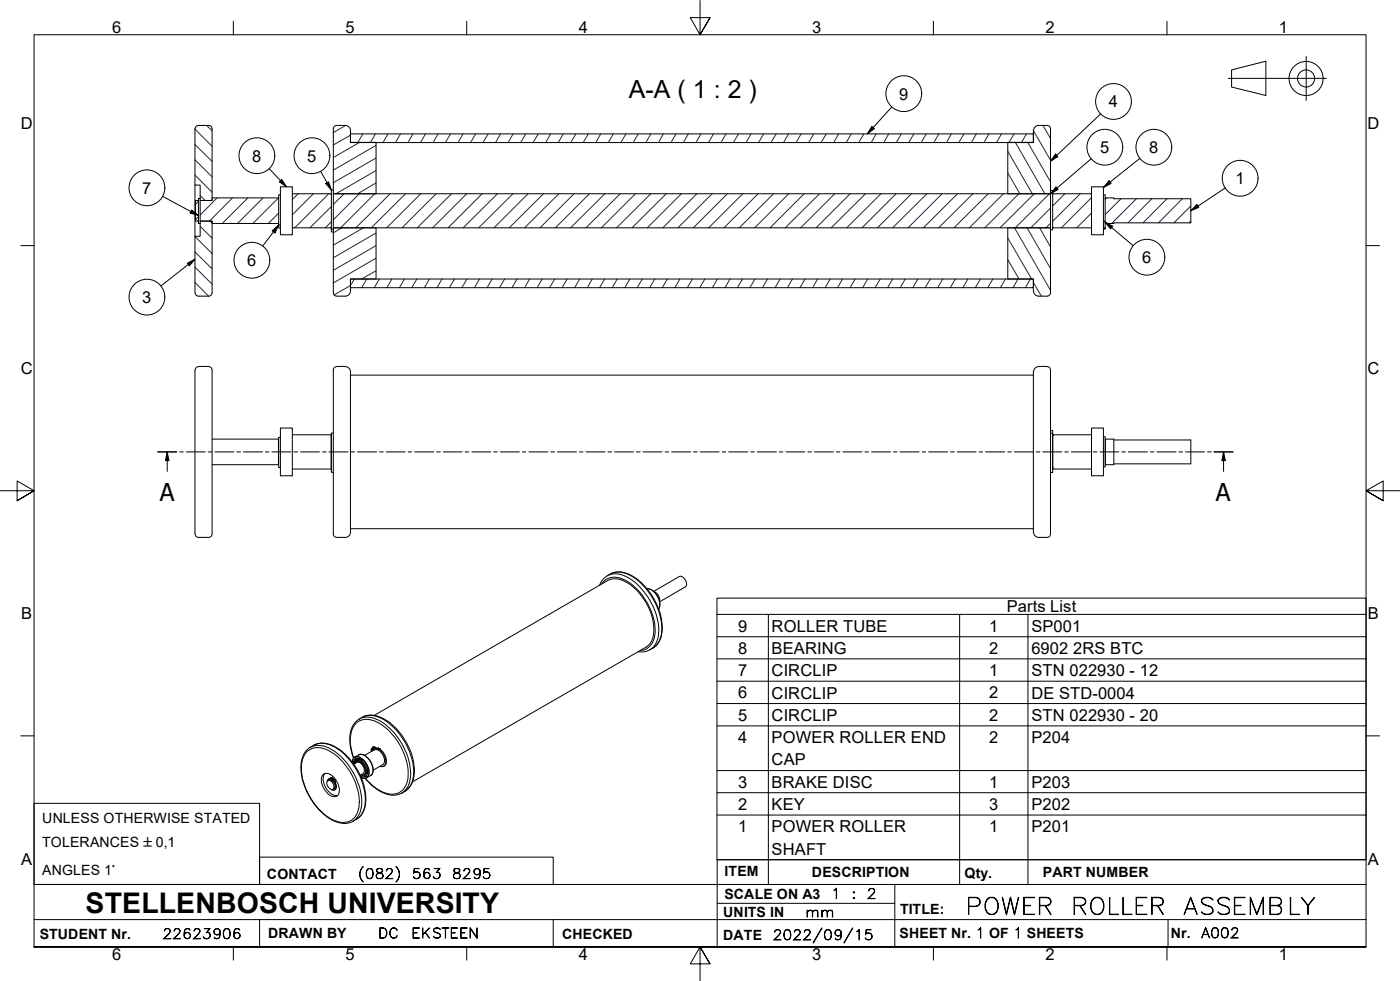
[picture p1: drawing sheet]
<svg xmlns="http://www.w3.org/2000/svg" width="410mm" height="287mm" viewBox="0 0 410 287" stroke-linecap="round" stroke-linejoin="round" font-family="sans-serif">
<!-- layer: Hatch -->
<g fill="none" stroke="#1e1e47" stroke-width=".29">
<path d="M57.1 37.8l5 5M60.5 36.7l1.6 1.6M101.2 36.7l-3.6 2.1M102.6 39.6l-5 2.8M106.2 39.2l-1.4 2.5M109.9 39.2l-1.4 2.5M113.6 39.2l-1.5 2.5M117.3 39.2l-1.5 2.5M120.9 39.2l-1.5 2.5M124.6 39.2l-1.5 2.5M128.3 39.2l-1.5 2.5M131.9 39.2l-1.5 2.5"/>
<path d="M135.6 39.2l-1.5 2.5M139.3 39.2l-1.5 2.5M142.9 39.2l-1.5 2.5M146.6 39.2l-1.5 2.5M150.2 39.2l-1.4 2.5M153.9 39.2l-1.4 2.5M157.6 39.2l-1.5 2.5M161.2 39.2l-1.4 2.5M164.9 39.2l-1.5 2.5M168.6 39.2l-1.5 2.5M172.3 39.2l-1.5 2.5M175.9 39.2l-1.5 2.5"/>
<path d="M179.6 39.2l-1.5 2.5M183.3 39.2l-1.5 2.5M186.9 39.2l-1.5 2.5M190.6 39.2l-1.5 2.5M194.2 39.2l-1.4 2.5M197.9 39.2l-1.4 2.5M201.5 39.2l-1.4 2.5M205.2 39.2l-1.4 2.5M208.9 39.2l-1.4 2.5M212.6 39.2l-1.5 2.5M216.2 39.2l-1.4 2.5M219.9 39.2l-1.5 2.5"/>
<path d="M223.6 39.2l-1.5 2.5M227.3 39.2l-1.6 2.5M230.9 39.2l-1.5 2.5M234.6 39.2l-1.5 2.5M238.3 39.2l-1.5 2.5M241.9 39.2l-1.5 2.5M245.6 39.2l-1.5 2.5M249.2 39.2l-1.4 2.5M252.9 39.2l-1.4 2.5M256.5 39.2l-1.4 2.5M260.2 39.2l-1.4 2.5M263.9 39.2l-1.5 2.5"/>
<path d="M267.6 39.2l-1.5 2.5M271.2 39.2l-1.5 2.5M274.9 39.2l-1.5 2.5M278.6 39.2l-1.5 2.5M282.3 39.2l-1.6 2.5M285.9 39.2l-1.5 2.5M289.6 39.2l-1.5 2.5M293.2 39.2l-1.4 2.5M296.9 39.2l-1.5 2.5M300.5 39.2l-1.4 2.5M302.6 38.2l5 8.7M305.4 36.7l2.2 3.8"/>
<path d="M57.1 51.3l5 5M57.1 46.8l5 5M57.1 42.3l5 5M58.1 58.9l-.9 .9M58.6 57.2l1.5 1.5M63.6 57.9l-5 5M68.1 57.9l-6.8 6.8M72.6 57.9l-7.5 7.5M77 57.9l-7.5 7.5M81.5 57.9l-7.5 7.5M87.3 56.7l-1.7 1.7M91.8 56.7l-6.2 6.2"/>
<path d="M96.3 56.7l-10 10M100.8 56.7l-3.2 3.1M105.2 56.7l-7.6 7.6M105.3 41.7l-7.7 4.4M109.7 56.7l-9.9 10M110.1 53.5l-5.4 3.2M110.1 49.9l-11.7 6.8M110.1 46.2l-12.5 7.3M110.1 42.6l-12.5 7.2M114.2 56.7l-10 10M118.7 56.7l-10 10M123.2 56.7l-10 10"/>
<path d="M127.7 56.7l-10 10M132.2 56.7l-10 10M136.7 56.7l-10 10M141.2 56.7l-10 10M145.7 56.7l-10.1 10M150.2 56.7l-10.1 10M154.6 56.7l-9.9 10M159.1 56.7l-10 10M163.6 56.7l-10 10M168.1 56.7l-10 10M172.6 56.7l-10 10M177.1 56.7l-10 10"/>
<path d="M181.6 56.7l-10 10M186.1 56.7l-10 10M190.6 56.7l-10.1 10M195.1 56.7l-10.1 10M199.5 56.7l-10 10M204 56.7l-9.9 10M208.5 56.7l-10 10M213 56.7l-10 10M217.5 56.7l-10 10M222 56.7l-10 10M226.5 56.7l-10 10M230.9 56.7l-9.9 10"/>
<path d="M235.5 56.7l-10 10M240 56.7l-10.1 10M244.4 56.7l-10 10M248.9 56.7l-9.9 10M253.4 56.7l-10 10M257.9 56.7l-10 10M262.4 56.7l-10 10M266.9 56.7l-10 10M271.4 56.7l-10 10M275.8 56.7l-9.9 10M280.4 56.7l-10 10M284.9 56.7l-10.1 10"/>
<path d="M289.4 56.7l-10.1 10M293.8 56.7l-10 10M295.1 50.6l3.5 6.1M295.1 44.3l7.2 12.4M297.3 41.7l8.6 15M298.3 56.7l-9.9 10M300.9 41.7l6.7 11.5M302.8 56.7l-10 10M307.3 56.7l-10 10M311.8 56.7l-3.6 3.6M316.3 56.7l-8.1 8.1M319.6 57.9l-8.8 8.8"/>
<path d="M324 57.9l-.4 .5M328.2 58.2l-4.6 4.6M332.7 58.2l-7.2 7.2M337.2 58.2l-6.9 7M341.7 58.2l-7 7M346.2 58.2l-7 7M57.1 78.2l5 5M57.1 73.7l5 5M57.1 69.2l5 5M58.1 63.5l-.9 .8M58.6 66.2l3.5 3.5M61.5 64.7l.6 .5"/>
<path d="M81.6 62.4l-3.1 3M97 64.9l-1.8 1.8M97 60.5l-6.3 6.2M100.1 66.7l-2.5 1.4M106.4 66.7l-8.8 5.1M110.1 79.3l-4.2 2.4M110.1 75.6l-12.5 7.2M110.1 71.9l-12.5 7.2M110.1 68.2l-12.5 7.3M295.1 76l3.3 5.7M295.1 69.7l7 12M297.1 66.7l10.5 18.3"/>
<path d="M300.7 66.7l6.9 11.9M304.4 66.7l3.2 5.6M307.6 65.4l-1.3 1.3M307.6 60.9l-5.8 5.8M319.6 62.4l-4.3 4.3M348.7 64.7l-.5 .5M348.7 60.3l-5 4.9M57.1 82.7l4 4M102.6 83.6l-4.7 2.7M103.8 81.7l-1.2 1.9M107.4 81.7l-1.5 2.5M111.1 81.7l-1.5 2.5"/>
<path d="M114.7 81.7l-1.4 2.5M118.4 81.7l-1.4 2.5M122 81.7l-1.4 2.5M125.7 81.7l-1.4 2.5M129.4 81.7l-1.4 2.5M133.1 81.7l-1.5 2.5M136.7 81.7l-1.4 2.5M140.4 81.7l-1.5 2.5M144.1 81.7l-1.5 2.5M147.8 81.7l-1.6 2.5M151.4 81.7l-1.5 2.5M155.1 81.7l-1.5 2.5"/>
<path d="M158.7 81.7l-1.4 2.5M162.4 81.7l-1.5 2.5M166.1 81.7l-1.5 2.5M169.7 81.7l-1.4 2.5M173.4 81.7l-1.4 2.5M177 81.7l-1.4 2.5M180.7 81.7l-1.4 2.5M184.4 81.7l-1.5 2.5M188.1 81.7l-1.5 2.5M191.7 81.7l-1.5 2.5M195.4 81.7l-1.5 2.5M199.1 81.7l-1.5 2.5"/>
<path d="M202.8 81.7l-1.6 2.5M206.4 81.7l-1.5 2.5M210.1 81.7l-1.5 2.5M213.7 81.7l-1.4 2.5M217.4 81.7l-1.5 2.5M221 81.7l-1.4 2.5M224.7 81.7l-1.4 2.5M228.4 81.7l-1.5 2.5M232 81.7l-1.4 2.5M235.7 81.7l-1.4 2.5M239.4 81.7l-1.5 2.5M243.1 81.7l-1.5 2.5"/>
<path d="M246.7 81.7l-1.5 2.5M250.4 81.7l-1.5 2.5M254.1 81.7l-1.5 2.5M257.7 81.7l-1.5 2.5M261.4 81.7l-1.5 2.5M265 81.7l-1.4 2.5M268.7 81.7l-1.4 2.5M272.4 81.7l-1.5 2.5M276 81.7l-1.4 2.5M279.7 81.7l-1.4 2.5M283.4 81.7l-1.5 2.5M287.1 81.7l-1.5 2.5"/>
<path d="M290.7 81.7l-1.5 2.5M294.4 81.7l-1.5 2.5M298.1 81.7l-1.5 2.5M301.7 81.7l-1.5 2.5M302.6 82.7l2.3 4"/>
</g>
<!-- layer: Visible Edges(ISO) -->
<g fill="none" stroke="#000" stroke-width=".29">
<path d="M57.1 37.7v16.5h1.5v3.9M57.2 37.7a.98 .98 0 0 1 .9-1h3a.99 .99 0 0 1 1 1v21h-3.5h3.5v-.8h19.4l.1 .3M102.6 39.2h200v2.5h-200zM302.6 38.2v3.5h-7.5v15h12.5h-210M304.1 36.7h2.5M304.1 36.7a1.49 1.49 0 0 0-1.5 1.5M306.6 36.7a.98 .98 0 0 1 1 1v18.1M57.1 54.2v15M58.1 58.9l-.1-.2h-.8v6h.8l.1-.2M58.6 58.1h-.5v7.3h.5M58.6 58.1v7.3M82.1 57h-.5v9.8h.5"/>
<path d="M82.1 54.9v13.6M82.2 54.7h3.3M82.3 54.7l-.2 .1M85.4 54.7l.2 .1M85.6 56.7h11.4v.3M85.6 54.9v13.6M97.6 55.6h-.6v11.5h.6M110.1 56.7v-15h-7.5v-3.5a1.49 1.49 0 0 0-1.5-1.5h-2.5a.99 .99 0 0 0-1 1v48M307.6 55.8h.6v11.5h-.6zM319.6 56.7h-11.4v.3M319.6 54.9v13.6M319.8 54.7l-.2 .1"/>
<path d="M319.8 54.7h3.1l.2 .1M323.1 54.9v13.6M323.1 57h.5v7.7M323.6 58.2l.1-.3h2.4v.3h22.6v7h-22.6v.2h-2.4l-.1-.2M58.6 65.4v3.8h-1.5v16.5M81.6 65.2l-.1 .2h-19.4v-.7h-3.5h3.5v21M81.6 65.9h.5M82.1 68.6l.2 .1M82.2 68.7h3.3M85.6 68.6l-.2 .1M97 67.1v.8h.6M97 66.4v.3h-11.4"/>
<path d="M295.1 66.7v15h7.5v3.5M307.6 66.7h-210h12.5v15h-7.5v3.5M307.6 67.3v18.4M308.2 66.4v.3h11.4M319.6 68.6l.2 .1M323.1 68.6l-.2 .1h-3.1M323.1 67l.5-.1zM323.1 64.7h.5v2.3M323.1 66.8h.5M57.2 85.7a.98 .98 0 0 0 .9 1h3a.99 .99 0 0 0 1-1M102.6 81.7h200v2.5h-200zM102.6 85.2a1.49 1.49 0 0 1-1.5 1.5h-2.5a.98 .98 0 0 1-1-1"/>
<path d="M302.6 85.2a1.49 1.49 0 0 0 1.5 1.5M304.1 86.7h2.5M307.6 85.7a.98 .98 0 0 1-1 1M57.1 108.3v48M58.1 107.3h3M58.1 107.3a.98 .98 0 0 0-.9 1M61.1 107.3a.98 .98 0 0 1 1 1M62.1 108.3v48a.99 .99 0 0 1-1 1h-3a.98 .98 0 0 1-.9-1M97.6 108.3v48a.98 .98 0 0 0 1 1h2.5a1.49 1.49 0 0 0 1.5-1.5M98.6 107.3a.98 .98 0 0 0-1 1M98.6 107.3h2.5M101.1 107.3a1.49 1.49 0 0 1 1.5 1.5"/>
<path d="M102.6 109.8h200M102.6 108.8v47M302.6 108.8v47M304.1 107.3h2.5M304.1 107.3a1.49 1.49 0 0 0-1.5 1.5M306.6 107.3a.98 .98 0 0 1 1 1M307.6 108.3v48a.98 .98 0 0 1-1 1M62.1 128.5h19.4v7.5h-19.4M81.5 128.8h.1M81.5 135.8h.1M82.1 125.4v13.8l.2 .1M82.1 128h-.5v8.9h.5"/>
<path d="M82.2 125.3h3.3M82.2 139.3h3.3M82.3 125.3l-.2 .2M85.4 125.3l.2 .2M85.6 125.4v13.8l-.2 .1M85.6 127.3h11.4v10h-11.4M97 127.5h.1M97 137h.1M97.6 126.8h-.6v11.5h.6M307.6 126.1h.6v12.2h-.6M307.6 126.8h.6M308.2 127.5h.1"/>
<path d="M308.2 137h.1M319.6 125.4v13.8l.2 .1M319.6 127.3h-11.4v10h11.4M319.8 125.3l-.2 .2M319.8 125.3h3.1l.2 .2M323.1 125.4v13.8l-.2 .1h-3.1M323.1 127.8h.5v8.9h-.5M323.6 128.8h.1M323.6 135.8h.1M323.7 128.5h2.4v7.5h-2.4zM326.1 128.8h22.6v7h-22.6M102.6 154.8h200"/>
<path d="M302.6 155.8a1.49 1.49 0 0 0 1.5 1.5M304.1 157.3h2.5M175.6 171.3a6.4 6.4 0 0 1 10-2.4 18.6 18.6 0 0 1 8.2 16.3 6.1 6.1 0 0 1-7 5.6M189.4 172.4a4.6 4.6 0 0 1 3.8 4.7l-.4 1.2M191.4 173.1l7.5-4.4a2.03 2.03 0 0 1 1.8 3.1l-7.5 4.4M191.5 173.2a2.63 2.63 0 0 1 1.6 2.8M89.7 219.7l1.1-.9a5.9 5.9 0 0 1 3.8-1.3 13.3 13.3 0 0 1 9.3 6.7 16.1 16.1 0 0 1 2.8 12.5 4.9 4.9 0 0 1-2.3 3.1l-1.1 .6a7.3 7.3 0 0 1-7.7-1.4 18.4 18.4 0 0 1-7.3-16.2 6.3 6.3 0 0 1 1.4-3.1zM108.8 219.1l.5 .6M109 219.5l.1 .2M109 218.8l.2-.1-.2 .1 .5 .7-.5-.5-.4 .4 .2 .6M109.2 219.7l-.4-.3 .2 .5M109.2 218.7l.6-.1 .4 .4-.2 .2z"/>
<path d="M109.3 219h.3v.3zM109.5 218.9l.2 .3M109.5 209.4l68.4-39.5a5.8 5.8 0 0 1 6 .8 16.8 16.8 0 0 1 7.4 15.6l-.8 1.9-1.3 1.2-68.4 39.5M110 219.2a3.7 3.7 0 0 1 2.7 4.7l-.4 .5-1-.1M110.2 219a3.8 3.8 0 0 1 2.6 5l-.4 .3M110.7 219.1v-.2l.7 .4v.2M94.6 226.8a2.19 2.19 0 0 1 3 .5 4.6 4.6 0 0 1 1.2 5.6 2.64 2.64 0 0 1-3.5-1.4 4.1 4.1 0 0 1-.7-4.7zM95.1 226.4a4.7 4.7 0 0 0 1.7 5.9l1.3 .6h.8M95.9 228.6a1.53 1.53 0 0 1 1.9 1.5 .78 .78 0 0 1-.4 1 .78 .78 0 0 1-1.1-.5l-.5-1zM96 228.5a1.51 1.51 0 0 1 1.6 .2 1.51 1.51 0 0 1 .5 1.6l-.1 .5-.5 .3M96.6 227.9l-.5 .2M96.6 227.9l-.7 .3-.1 .5"/>
<path d="M96.7 227.7l.5-.1 .3 .2-.2 .6M96.8 227.9h.3v.3zM97 227.9l.2 .1M97.3 227.9l-.1 .5M97.3 228.4l-.1 .1M97.3 228.4l.2 .2M97.5 228a1.17 1.17 0 0 1 .5 1.2h.2M97.5 227.8l-.7-.1-.2 .2M97.5 228.7l.3-.7 .4 .7v.5M97.7 228.5l.2 .4zM97.8 228.5l.1 .2M98 229.2a1.29 1.29 0 0 1-.3 2.1l-.7-.2"/>
<path d="M98.2 229.2a1.4 1.4 0 0 1-.2 2M103.1 223.1l.3-1.1 1.6-1a2.58 2.58 0 0 1 3.1 1.4 3.9 3.9 0 0 1 .7 4.4l-1.4 .9a1.65 1.65 0 0 1-1.7-.1M103.4 223.5a1.32 1.32 0 0 1 .7-1.4 1.32 1.32 0 0 1 1.6 .2 3.6 3.6 0 0 1 1.5 4.9l-.9 .2-.8-.3M103.5 221.9a11.9 11.9 0 0 1-.1-9.6 6.4 6.4 0 0 1 9.2-1.7 18.4 18.4 0 0 1 8.6 16.5 6.4 6.4 0 0 1-10.2 4.4l-2.2-1.6-1.9-2M103.6 223.7l.9-.5a2.19 2.19 0 0 1 1.8 3.3l-.8 .4M103.7 222.8l.4 .5M103.9 222.7l-.3 .3 .1 .6M103.9 223.2l.1 .2-.2-.2-.1 .1 .2 .2M103.9 222.6v.2M103.9 222.7l.4 .6M103.9 223.2v.1M104.1 222.9h.1"/>
<path d="M104.1 222.5l.4-.1 .4 .4M104.2 222.6l.2 .4zM104.2 222.1l.1 .3M104.3 222l-.4 .6M104.3 222h.1M104.3 222.6l.2 .3M104.6 222.5a3 3 0 0 1 2.3 4.1l-.5 .3M104.7 222.9a2.84 2.84 0 0 1 2 3.7l-.4 .3-.6-.1M104.9 222.8l-.2 .1-.2-.3-.5-.1-.1 .1 .4 .6M104.9 222.8a2.84 2.84 0 0 1 2 3.7l-.3 .3M105.2 222.1l-.1 .2M105.2 222.1h.1"/>
<path d="M105.4 222.2l.2 .2M105.5 222.4l.7 .3M105.5 222.4l-.9 .1M105.5 222.4h.1M105.8 222.5h.1M105.8 226.8l1.3 .4M106.7 221.1l2.9-1.6a3.1 3.1 0 0 1 3 3.5l-.5 .9-2.8 1.5M107.1 227.2h.1M107.3 227.2h-.2M107.4 226.3l.2 .2M107.5 226h.1M107.5 226.1l.1 .3"/>
<path d="M107.6 225.1l-.2 1.2-.7 .5 .3 .4M107.6 226.3h-.2M107.7 225.7l-.1 .1"/>
</g>
<!-- layer: Visible Tangent Edges(ISO) -->
<g fill="none" stroke="#000" stroke-width=".29">
<path d="M176.2 170.9a4.8 4.8 0 0 1 6.7-1.2 17.5 17.5 0 0 1 8.8 16.3 4.6 4.6 0 0 1-4.2 4.4M177.8 168.5a6.8 6.8 0 0 1 7 1.1 19.6 19.6 0 0 1 8 15.8 5.7 5.7 0 0 1-2.5 4.8M178.7 168a6.8 6.8 0 0 1 7 1.1 19.6 19.6 0 0 1 8 15.8 5.7 5.7 0 0 1-2.5 4.8M189.4 172.4a4.5 4.5 0 0 1 3.4 5.9M90.8 218.8a6.8 6.8 0 0 1 7.1 1.1 19.4 19.4 0 0 1 8 15.6 6 6 0 0 1-2.6 4.9M91.9 218.1a6.7 6.7 0 0 1 7 1.2 19.4 19.4 0 0 1 8 15.7 5.7 5.7 0 0 1-2.5 4.8M105.2 210.5a7.1 7.1 0 0 1 7.8 1.7 19.4 19.4 0 0 1 7.2 15.1 5.7 5.7 0 0 1-2.5 4.9M106 210a7 7 0 0 1 7.8 1.7 19.2 19.2 0 0 1 7.3 15.1 6.2 6.2 0 0 1-2.5 4.9M109.4 218.6l-.2 .1M110.1 219l-.2 .1M89.7 220.2a5.2 5.2 0 0 1 6.4-.5 18.1 18.1 0 0 1 9 16.7 4.8 4.8 0 0 1-7.4 3.7 18.2 18.2 0 0 1-9.4-16.5l.3-1.5zM97.3 227.7l-.2 .1"/>
<path d="M98 228.3l-.1 .1M98.2 229.1h-.1M103.1 223.1a1.45 1.45 0 0 1 .9-1.5 1.45 1.45 0 0 1 1.6 .3 4.7 4.7 0 0 1 2.1 5.3l-.8 .6-1.2-.2M103.6 221.9a10.9 10.9 0 0 1 0-9.4 4.7 4.7 0 0 1 6.1-1.5 18 18 0 0 1 9.7 17 4.8 4.8 0 0 1-7.2 3.9l-3-1.9-2.2-2.1M103.9 221.6a2.48 2.48 0 0 1 3 1.4 3.7 3.7 0 0 1 .7 4.5l-.2 .2M104.8 222.6l-.2 .2M105 221a2.6 2.6 0 0 1 3 1.3 4.1 4.1 0 0 1 .8 4.5l-.3 .2"/>
</g>
<!-- layer: Section View Lines(ISO) -->
<g fill="none" stroke="#000" stroke-width=".29">
<path d="M46.2 132.3h5.6M49 132.3l.5 2.5h-1zM49 132.3v5.7M52.6 132.3h1.1M54.5 132.3h5.6M61 132.3h1M62.9 132.3h5.6M69.3 132.3h1.1M71.2 132.3h5.6M77.7 132.3h1M79.6 132.3h5.6M86 132.3h1.1"/>
<path d="M88 132.3h5.5M94.4 132.3h1.1M96.3 132.3h5.6M102.8 132.3h1M104.7 132.3h5.6M111.1 132.3h1.1M113.1 132.3h5.5M119.5 132.3h1M121.4 132.3h5.6M127.9 132.3h1M129.8 132.3h5.5M136.2 132.3h1.1"/>
<path d="M138.2 132.3h5.5M144.6 132.3h1M146.5 132.3h5.6M153 132.3h1M154.9 132.3h5.5M161.3 132.3h1.1M163.2 132.3h5.6M169.7 132.3h1M171.6 132.3h5.6M178 132.3h1.1M180 132.3h5.5M186.4 132.3h1.1"/>
<path d="M188.3 132.3h5.6M194.8 132.3h1M196.7 132.3h5.5M203.1 132.3h1.1M205 132.3h5.6M211.5 132.3h1M213.4 132.3h5.5M219.8 132.3h1.1M221.7 132.3h5.6M228.2 132.3h1M230.1 132.3h5.5M236.5 132.3h1.1"/>
<path d="M238.4 132.3h5.6M244.9 132.3h1M246.8 132.3h5.6M253.2 132.3h1.1M255.2 132.3h5.5M261.6 132.3h1M263.5 132.3h5.6M270 132.3h1M271.9 132.3h5.5M278.3 132.3h1.1M280.3 132.3h5.5M286.7 132.3h1"/>
<path d="M288.6 132.3h5.6M295.1 132.3h1M297 132.3h5.5M303.4 132.3h1.1M305.3 132.3h5.6M311.8 132.3h1M313.7 132.3h5.6M320.1 132.3h1.1M322.1 132.3h5.5M328.5 132.3h1.1M330.4 132.3h5.6M336.9 132.3h1"/>
<path d="M338.8 132.3h5.6M345.2 132.3h1.1M347.2 132.3h5.5M353.6 132.3h1M355.5 132.3h5.6M358.3 132.3l.5 2.5h-1zM358.3 132.3v5.7"/>
</g>
<g fill="#000">
<path d="M49 132.3l.5 2.5h-1z" fill-rule="evenodd"/>
<path d="M358.3 132.3l.5 2.5h-1z" fill-rule="evenodd"/>
</g>
<!-- layer: Symbols(ISO) -->
<g fill="none" stroke="#000" stroke-width=".29">
<path d="M255.3 37l.7 .7-2.1 1.5zM261.1 31.3l-7.2 7.9M322.3 33.4l-14.7 13.8M47.6 57.5l10.5 5.6M78.8 49.4l5.1 5.3M81.8 53.2l.7-.7 1.4 2.2zM93.9 50.2l3.1 5.4M95.4 53.7l.8-.5 .8 2.4zM309.1 45.1l.7 .8-2.2 1.3zM309.2 54.8l.6 .6-2.2 1.3zM319.5 46.5l-11.9 10.2M324.7 52.9l.7 .8-2.3 1.2z"/>
<path d="M333.8 46.4l-10.7 8.5M358.8 55l-10.1 6.7M54.9 77l2.2-1.1-1.7 1.9zM56.1 61.5l2 1.6-2.4-.7zM57.1 75.9l-10 7.8M79.7 67.6l1.9-1.7-1.1 2.3zM81.6 65.9l-4.7 6.1M323.6 65l2.2 1.2-.6 .8zM323.6 65l8.2 6.9M348.7 61.7l1.8-1.8 .5 .8zM209.9 179.8v-4.7h190.1v4.7M209.9 179.8v71.9h190.1v-71.9"/>
<path d="M209.9 179.8h190.1M225 179.8v71.9M281 179.8v71.9M301 179.8v71.9M209.9 186.4h190.1M209.9 192.9h190.1M209.9 199.4h190.1M209.9 205.9h190.1M209.9 212.5h190.1M209.9 225.6h190.1M209.9 232h190.1M209.9 238.6h190.1"/>
<circle cx="264.6" cy="27.4" r="5.2"/>
<circle cx="326" cy="29.7" r="5.2"/>
<circle cx="43" cy="55" r="5.2"/>
<circle cx="75.2" cy="45.6" r="5.2"/>
<circle cx="91.3" cy="45.6" r="5.2"/>
<circle cx="323.5" cy="43.1" r="5.2"/>
<circle cx="337.9" cy="43.1" r="5.2"/>
<circle cx="363.1" cy="52.2" r="5.2"/>
<circle cx="73.8" cy="76.2" r="5.2"/>
<circle cx="335.8" cy="75.3" r="5.2"/>
<circle cx="43" cy="87" r="5.2"/>
</g>
<!-- layer: Border_0 -->
<g fill="none" stroke="#000" stroke-width=".29">
<path d="M68.3 6.2v4M136.7 6.2v4M205 .1v10.1l-2.9-5h5.8l-2.9 5 2.9-5M273.3 6.2v4M341.7 6.2v4M6.1 71.9h3.9M400 71.9h3.9M0 143.7h10l-5-2.9v5.8l5-2.9-5 2.9M410 143.7h-10l5-2.9v5.8l-5-2.9 5 2.9M6.1 215.4h3.9M400 215.4h3.9M10 277.2v-267h390v267h-390h390"/>
<path d="M68.3 277.2v3.9M136.7 277.2v3.9M273.3 277.2v3.9M341.7 277.2v3.9M207.9 282.1l-2.9-4.9 2.9 4.9h-5.8l2.9-4.9v10"/>
</g>
<!-- layer: Sketch Geometry(ISO) -->
<g fill="none" stroke="#000" stroke-width=".29">
<path d="M382.5 16.5v12.9M359.7 22.9h28.7M360.6 20.5l10-2.6v10.1l-10-2.5zM10 235.2h66v23.7h-66zM10 258.9h390M76 250.9h86v8h-86zM225 251.7v7.2M262 258.9v18.3M281 251.7v7.2M301 251.7v7.2M400 251.7h-190v25.5M10 277.2h390"/>
<path d="M10 269.2h390M76 269.2v8M162 269.2v8M210 264.4h52M342 269.2v8"/>
<circle cx="382.4" cy="23" r="5"/>
<circle cx="382.4" cy="23" r="2.51"/>
</g>
<!-- layer: Symbols(ISO) -->
<g fill="#000">
<path d="M255.3 37l.7 .7-2.1 1.5z" fill-rule="evenodd"/>
<path d="M81.8 53.2l.7-.7 1.4 2.2z" fill-rule="evenodd"/>
<path d="M95.4 53.7l.8-.5 .8 2.4z" fill-rule="evenodd"/>
<path d="M309.1 45.1l.7 .8-2.2 1.3z" fill-rule="evenodd"/>
<path d="M309.2 54.8l.6 .6-2.2 1.3z" fill-rule="evenodd"/>
<path d="M324.7 52.9l.7 .8-2.3 1.2z" fill-rule="evenodd"/>
<path d="M348.7 61.7l1.8-1.8 .5 .8z" fill-rule="evenodd"/>
<path d="M54.9 77l2.2-1.1-1.7 1.9z" fill-rule="evenodd"/>
<path d="M56.1 61.5l2 1.6-2.4-.7z" fill-rule="evenodd"/>
<path d="M79.7 67.6l1.9-1.7-1.1 2.3z" fill-rule="evenodd"/>
<path d="M323.6 65l2.2 1.2-.6 .8z" fill-rule="evenodd"/>
</g>
<text font-size="8.3" x="25.1" y="267.2">STELLENBOSCH UNIVERSITY</text>
<text font-size="7.3" x="184.1" y="28.7">A-A ( 1 : 2 )</text>
<g font-size="7.2">
<text x="46.8" y="146.8">A</text>
<text x="356" y="146.8">A</text>
</g>
<g font-size="6.7">
<text x="282.6" y="267.7">POWER</text>
<text x="313.6" y="267.7">ROLLER</text>
<text x="346.5" y="267.7">ASSEMBLY</text>
</g>
<g font-size="4.8">
<text x="32.8" y="9.7">6</text>
<text x="101.2" y="9.7">5</text>
<text x="169.5" y="9.7">4</text>
<text x="237.8" y="9.7">3</text>
<text x="306.1" y="9.7">2</text>
<text x="374.5" y="9.7">1</text>
<text x="263.3" y="29.2">9</text>
<text x="324.7" y="31.4">4</text>
<text x="6.1" y="37.8">D</text>
<text x="400.4" y="37.8">D</text>
<text x="73.9" y="47.3">8</text>
<text x="90" y="47.3">5</text>
<text x="322.1" y="44.8">5</text>
<text x="336.5" y="44.8">8</text>
<text x="361.8" y="53.9">1</text>
<text x="41.7" y="56.7">7</text>
<text x="72.4" y="77.9">6</text>
<text x="334.5" y="77">6</text>
<text x="41.7" y="88.7">3</text>
<text x="6.1" y="109.6">C</text>
<text x="400.4" y="109.6">C</text>
<text x="294.8" y="179.2">Parts List</text>
<text x="6.2" y="181.3">B</text>
<text x="216.1" y="184.9">9</text>
<text x="225.9" y="184.9">ROLLER TUBE</text>
<text x="289.6" y="184.9">1</text>
<text x="302" y="184.9">SP001</text>
<text x="400.5" y="181.3">B</text>
<text x="216.1" y="191.4">8</text>
<text x="225.9" y="191.4">BEARING</text>
<text x="289.6" y="191.4">2</text>
<text x="302" y="191.4">6902</text>
<text x="314.2" y="191.4">2RS BTC</text>
<text x="216.1" y="197.9">7</text>
<text x="225.9" y="197.9">CIRCLIP</text>
<text x="289.6" y="197.9">1</text>
<text x="302" y="197.9">STN 022930 - 12</text>
<text x="216.1" y="204.4">6</text>
<text x="225.9" y="204.5">CIRCLIP</text>
<text x="289.6" y="204.4">2</text>
<text x="302" y="204.5">DE STD-0004</text>
<text x="216.1" y="211">5</text>
<text x="225.9" y="211">CIRCLIP</text>
<text x="289.6" y="211">2</text>
<text x="302" y="211">STN 022930 - 20</text>
<text x="216.1" y="217.5">4</text>
<text x="225.9" y="217.5">POWER ROLLER END</text>
<text x="289.6" y="217.5">2</text>
<text x="302" y="217.5">P204</text>
<text x="225.9" y="224">CAP</text>
<text x="216.1" y="230.6">3</text>
<text x="225.9" y="230.6">BRAKE DISC</text>
<text x="289.6" y="230.6">1</text>
<text x="302" y="230.6">P203</text>
<text x="216.1" y="237.1">2</text>
<text x="225.9" y="237.1">KEY</text>
<text x="289.6" y="237.1">3</text>
<text x="302" y="237.1">P202</text>
<text x="216.1" y="243.6">1</text>
<text x="225.9" y="243.7">POWER ROLLER</text>
<text x="289.6" y="243.6">1</text>
<text x="302" y="243.6">P201</text>
<text x="225.9" y="250.2">SHAFT</text>
<text x="6.2" y="253.1">A</text>
<text x="400.5" y="253.1">A</text>
<text x="32.8" y="281.1">6</text>
<text x="101.2" y="281.1">5</text>
<text x="169.5" y="281.1">4</text>
<text x="237.8" y="281.1">3</text>
<text x="306.1" y="281.1">2</text>
<text x="374.5" y="281.1">1</text>
</g>
<g font-size="4.1">
<text x="12.4" y="240.9">UNLESS OTHERWISE STATED</text>
<text x="12.4" y="247.9">TOLERANCES ±0,1</text>
<text x="12.4" y="256">ANGLES 1°</text>
<text x="78.2" y="257.2">CONTACT</text>
<text x="212.2" y="256.5">ITEM</text>
<text x="237.7" y="256.7">DESCRIPTION</text>
<text x="282.4" y="256.9">Qty.</text>
<text x="305.4" y="256.8">PART NUMBER</text>
<text x="212.1" y="263">SCALE ON A3</text>
<text x="211.8" y="268.4">UNITS IN</text>
<text x="263.5" y="267.7">TITLE:</text>
<text x="11.6" y="274.8">STUDENT Nr.</text>
<text x="78.5" y="274.6">DRAWN BY</text>
<text x="164.6" y="274.8">CHECKED</text>
<text x="211.8" y="275.1">DATE</text>
<text x="263.4" y="274.6">SHEET Nr. 1 OF 1 SHEETS</text>
<text x="342.8" y="274.5">Nr.</text>
</g>
<g font-size="4">
<text x="104.8" y="257.2">(082)</text>
<text x="120.6" y="257.2">563</text>
<text x="132.3" y="257.2">8295</text>
<text x="243.3" y="263">1</text>
<text x="249.3" y="263">:</text>
<text x="253.8" y="263">2</text>
<text x="235.8" y="268.4">mm</text>
<text x="47.6" y="274.8">22623906</text>
<text x="110.7" y="274.6">DC</text>
<text x="120.4" y="274.6">EKSTEEN</text>
<text x="226.3" y="275.1">2022/09/15</text>
<text x="351.7" y="274.5">A002</text>
</g>
</svg>
